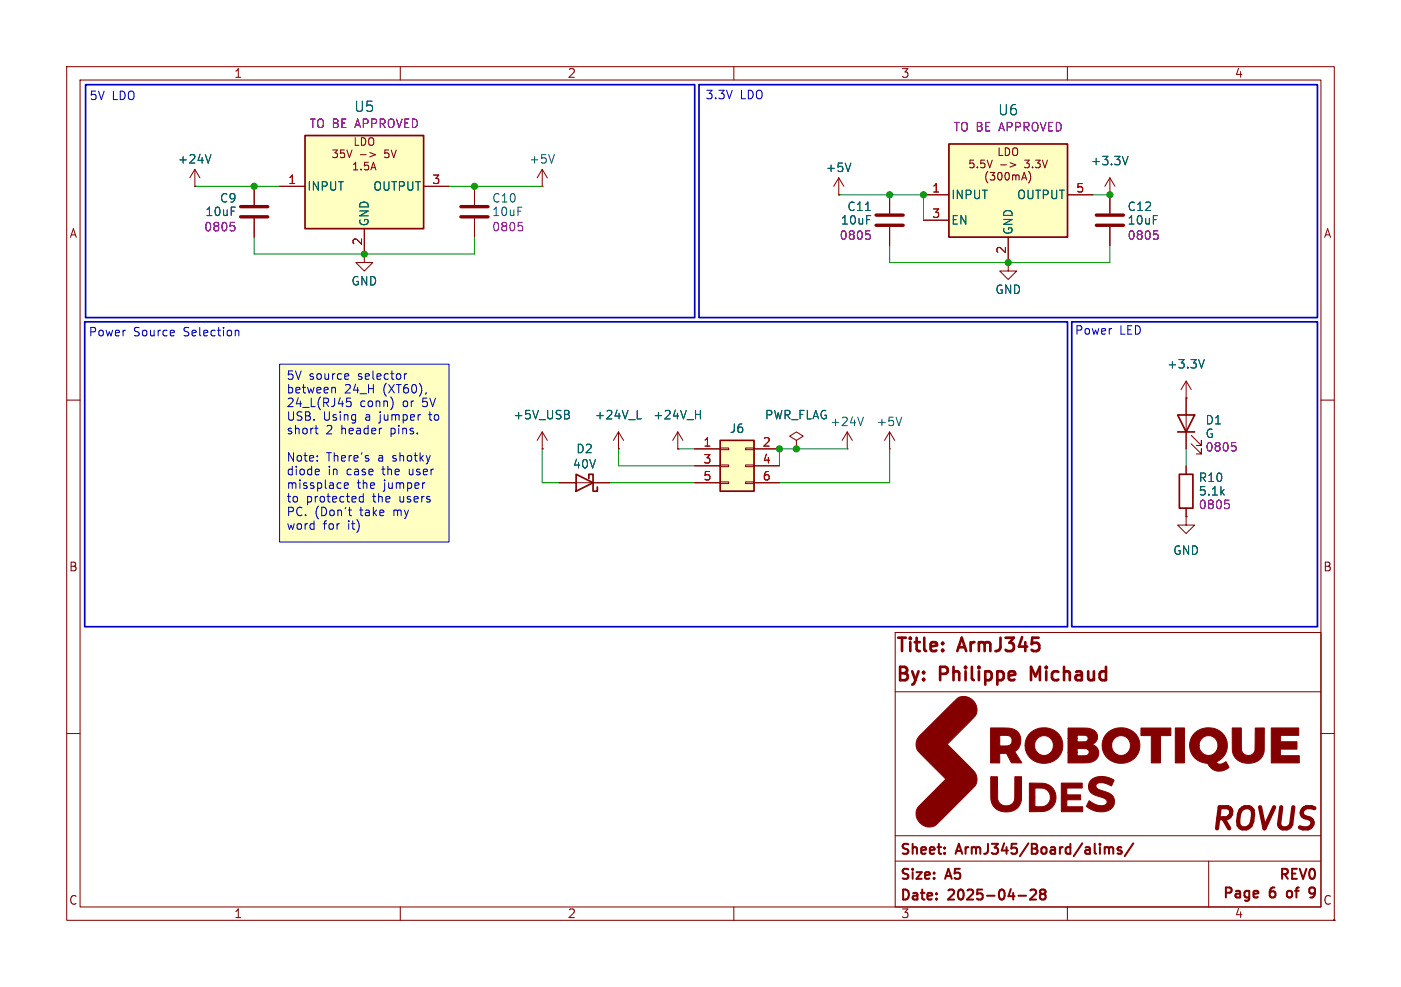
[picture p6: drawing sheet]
<svg xmlns="http://www.w3.org/2000/svg" width="210mm" height="148mm" viewBox="0 0 210 148" stroke-linecap="round" stroke-linejoin="round" font-family="sans-serif">
<g fill="none" stroke="#840000" stroke-width=".15">
<path d="M10 10h190v128h-190zM12 12h186v124h-186zM60 10v2M110 10v2M160 10v2M10 60h2M198 60h2M134.2 94.8h63.8v41.2h-63.8zM10 110h2M134.2 103.7h63.7M198 110h2M60 136v2"/>
<path d="M110 136v2M134.2 129.1h63.7M134.2 125.3h63.7M160 136v2M181.2 129.1v6.9"/>
</g>
<path d="M152.7 134.3h1.1M154.4 133.5l.3-.1 .5 .1a.41 .41 0 0 1 0 .5l-.8 .9h.9M156.2 134l-.3-.3v-.2l.3-.1 .4 .1 .1 .2v.2l-.3 .1M156.2 134l-.3 .3v.3l.3 .3 .4-.1 .1-.2v-.4l-.3-.2M156.2 134h.2M166.2 127.2l.2-.2 .4 .1 .1 .9M168.1 127.1l-.4-.1-.2 .2 .1 .3 .5 .1v.4h-.6M169.9 126.5l-1.3 1.9M196.8 134.5l-.4 .1M196.8 133.1l-.4 .1-.1 .2v.5l.2 .1h.3" fill="none" stroke="#840000" stroke-width=".3"/>
<g fill="none" stroke="#840000" stroke-width=".4">
<path d="M134.6 95.6h1.2M135.2 95.6v2M136.5 95.6l-.1 .1 .1 .1M136.5 95.6v.1v.1M136.5 95.6v.2M137.4 95.6v1.7M138.5 95.6v1.7M142.9 100v2M143.5 97.6l.7-2 .6 2M144.7 100l-.1 .1 .1 .1M144.7 100l.1 .1-.1 .1M144.7 100v.2"/>
<path d="M145.7 100v1.7M146.7 100l-.1 .1 .1 .1M146.7 100l.1 .1-.1 .1M146.7 100v.2M150 95.6v1.5M150.7 95.6h1.3l-.7 .8M153.2 95.5l-.5 1.5M155.7 95.6h-1l-.1 1M156.8 100l-.1 .1 .1 .1M156.8 100l.1 .1-.1 .1M156.8 100v.2M159.5 100v2"/>
<path d="M165.8 100v2M135.9 100.2l-.3-.2h-.7v2M142 100.2l-.3-.2h-.8v2M154.5 102v-2l.7 1.4 .7-1.4v2"/>
</g>
<g fill="#840000" stroke="#840000" stroke-width=".15">
<path d="M138 110.2l3.8-3.8a7.6 7.6 0 0 1 2.1-1.9 1.96 1.96 0 0 1 2.3 1.1 1.96 1.96 0 0 1-.6 2.4l-3.6 3.6 3.2 3.2a2.76 2.76 0 0 1 1.3 2.1 2.13 2.13 0 0 1-1 1.6l-4.5 4.5a1.95 1.95 0 0 1-2.7 .7 1.95 1.95 0 0 1-.6-2.8l4.1-4.1-2.3-2.2a8 8 0 0 1-2.1-2.5 1.93 1.93 0 0 1 .6-1.9z"/>
<path d="M148.5 116.5h1v3.4a1.32 1.32 0 0 0 1.6 1 1.32 1.32 0 0 0 1-1.6v-2.8h1v3.5a2.38 2.38 0 0 1-3.3 1.6 2.36 2.36 0 0 1-1.3-2.7z"/>
<path d="M163.6 117a2.98 2.98 0 0 1 3.4 0l-.4 .9-.9-.4-.5-.1a.58 .58 0 0 0-.7 .1 .58 .58 0 0 0-.1 .6l.3 .3 .9 .3a1.51 1.51 0 0 1 1.3 2.1 2.39 2.39 0 0 1-2.7 .8l-.7-.2-.7-.5 .5-.8a2.16 2.16 0 0 0 2.5 .5 .71 .71 0 0 0-.7-1l-.5-.2a1.47 1.47 0 0 1-1.2-2.3z"/>
<path d="M154.3 117.4h1.1a2.39 2.39 0 0 1 2.9 2.2 2.4 2.4 0 0 1-3 2.1h-1v-2.1h.8v1.4h.6a1.44 1.44 0 0 0 1.7-1.4 1.44 1.44 0 0 0-1.7-1.4h-.6v1.4h-.8z"/>
<path d="M159.1 117.4h3.1v.8h-2.3v1h2.1v.7h-2.1v1.1h2.4v.7h-3.2z"/>
<path d="M179.1 109.9a2.83 2.83 0 0 1 3.4-.5 2.83 2.83 0 0 1 1.4 3.2 3.6 3.6 0 0 1-1.6 1.7l.2 .2a1.04 1.04 0 0 0 1.3-.3l.3 .7a.22 .22 0 0 1 .1 .2 .22 .22 0 0 1-.2 .2 1.95 1.95 0 0 1-3-.8 2.7 2.7 0 0 1-2.7-2.7h1.4a1.45 1.45 0 0 0 2.1 1.3 1.45 1.45 0 0 0 .3-2.4 1.41 1.41 0 0 0-1.5-.3 1.41 1.41 0 0 0-.9 1.4h-1.4a2.46 2.46 0 0 1 .8-1.9z"/>
<path d="M154.5 109.9a2.92 2.92 0 0 1 4.8 1.6 2.82 2.82 0 0 1-2.7 3 2.82 2.82 0 0 1-2.9-2.7h1.4a1.45 1.45 0 0 0 1.9 1.4 1.45 1.45 0 0 0 .6-2.3 1.41 1.41 0 0 0-1.6-.5 1.41 1.41 0 0 0-.9 1.4h-1.4a2.48 2.48 0 0 1 .8-1.9z"/>
<path d="M166 109.9a2.84 2.84 0 0 1 3.4-.5 2.84 2.84 0 0 1 1.4 3.1 2.85 2.85 0 0 1-3.1 1.9 2.85 2.85 0 0 1-2.5-2.7h1.4a1.44 1.44 0 0 0 1.8 1.5 1.44 1.44 0 0 0 .9-2.1 1.41 1.41 0 0 0-1.6-.7 1.41 1.41 0 0 0-1.1 1.3h-1.4a2.41 2.41 0 0 1 .8-1.8z"/>
<path d="M184.7 109.2h1.4v2.4a1.26 1.26 0 0 0 1.4 1.6 1.23 1.23 0 0 0 .6-1.4l.1-2.6h1.3v2.6a2.33 2.33 0 0 1-3.1 2.6 2.39 2.39 0 0 1-1.7-2.9z"/>
<path d="M148.5 109.2h1.2a4 4 0 0 1 2.7 .4 1.96 1.96 0 0 1-.3 3.1l1.1 1.7h-1.6l-.7-1.4h-1v1.4h-1.4v-3.3h1.4v.8h.5a.92 .92 0 0 0 1.3-1 .92 .92 0 0 0-1.3-.6h-.5v.8h-1.4z"/>
<path d="M160.1 109.2h1.4a4 4 0 0 1 2.6 .4 1.16 1.16 0 0 1 .4 1.2 1.16 1.16 0 0 1-.8 .8 1.4 1.4 0 0 1 1 1.6 1.4 1.4 0 0 1-1.5 1.2h-3.1v-1.6h1.4v.5h1a.58 .58 0 0 0 .8-.5 .58 .58 0 0 0-.8-.5h-1v.5h-1.4v-2h1.4v.5l1.2-.1a.52 .52 0 0 0 .4-.6 .52 .52 0 0 0-.7-.3l-.9-.1v.6h-1.4z"/>
<path d="M171 109.2h4.5v1.1h-1.5v4.1h-1.4v-4.1h-1.6z"/>
<path d="M176.2 109.2h1.3v5.2h-1.3z"/>
<path d="M190.6 109.2h4.1v1.1h-2.8v.9h2.5v1.1h-2.5v1h2.9v1.1h-4.2z"/>
<circle cx="200" cy="138" r=".01"/>
</g>
<path d="M41.9 54.6h25.4v26.7h-25.4z" fill="#ffffc2"/>
<path d="M176.8 71.1h2v5.1h-2z" fill="none" stroke="#840000" stroke-width=".25"/>
<g fill="none" stroke="#840000" stroke-width=".15">
<path d="M29.2 27.9h.1M29.2 25.4l.8 1.3M29.2 25.4v2.5M29.2 25.4l-.8 1.3M38.1 27.9v2.8M38.1 32.8v2.8M125.7 29.2h.1M125.7 26.7l-.7 1.2M125.7 26.7v2.5M125.7 26.7l.8 1.2M133.3 29.2v2.8M133.3 34v2.8"/>
<path d="M151.1 39.4v1.2h1.3l-1.3 1.3-1.2-1.3h1.2M151.1 39.4h.1M166.4 29.2v2.8M166.4 34v2.8M177.8 69.9v1.2M177.8 76.2v1.3"/>
</g>
<path d="M34.5 33.3h.6M35 33.8l.2 .3v.3l-.2 .2M129.8 34.6h.6M130.2 35.1l.3 .2v.3l-.3 .3M173 34.6h.6M173.4 35.1l.2 .2v.3l-.2 .3M183.6 75h.6M184 75.5l.3 .2v.3l-.3 .3" fill="none" stroke="#840084" stroke-width=".15"/>
<path d="M36.1 32.5h4M36.1 31h4M131.3 33.8h4.1M131.3 32.3h4.1M164.3 33.8h4.1M164.3 32.3h4.1" fill="none" stroke="#840000" stroke-width=".51"/>
<path d="M31.6 23.2l-.4 1.3M127.5 24.5l-.4 1.2M129.7 31.6h.8" fill="none" stroke="#006464" stroke-width=".15"/>
<path d="M142.2 21.6h17.8v14h-17.8z" fill="#ffffc2"/>
<path d="M142.2 21.6h17.8v14h-17.8z" fill="none" stroke="#840000" stroke-width=".25"/>
<g fill="none" stroke="#840000" stroke-width=".15">
<path d="M71.1 27.9v2.8M71.1 32.8v2.8M81.3 27.9h.1M81.3 25.4l-.8 1.3M81.3 25.4v2.5M81.3 25.4l.7 1.3M138.4 29.2h3.8M138.4 33h3.8M146 24h-.6v.6l.1-.1h.4l.1 .2v.4l-.2 .1-.4-.1M146.5 25.1v.1M147 25.1l.4 .1M147.6 24h-.6v.6l.4-.1"/>
<path d="M147.9 25.9a1.33 1.33 0 0 0 .2 1.5M148 24l.4 1.2 .3-1.2M149.1 25.9l-.4 .4 .4 .1v.5l-.2 .1-.5-.1M149.7 25.9h.1a.61 .61 0 0 1 .4 .5 .61 .61 0 0 1-.4 .6l-.1-.1-.1-.3 .1-.6M149.8 22.2v1.1h.5M150 24.7h.9M150.7 22.2a.58 .58 0 0 1 .7 .5 .58 .58 0 0 1-.7 .6zM150.7 26l.2-.1a.61 .61 0 0 1 .4 .5 .61 .61 0 0 1-.4 .6l-.2-.1-.1-.3zM151.1 35.6v3.8M151.4 24.4l.9 .3-.9 .4M151.8 26.2v.8M151.8 26.3l.3-.1 .2 .2"/>
<path d="M151.8 22.3a.38 .38 0 0 1 .5-.1 .38 .38 0 0 1 .2 .4v.3a.38 .38 0 0 1-.3 .4 .38 .38 0 0 1-.4-.4zM152.3 26.4l.1-.2 .3 .1 .1 .7M152.3 26.4v.6M153.1 27l.4-1.1 .4 1.1M153.3 26.7h.5M153.6 24h.7l-.4 .5 .3 .1v.5l-.1 .1-.5-.1M154.2 25.7a1.31 1.31 0 0 1 0 1.7M154.8 25.1v.1M155.2 24h.7l-.4 .5 .4 .1v.5l-.2 .1-.5-.1M156.2 24l.4 1.2 .4-1.2M160 29.2h3.8M166.4 29.2h.1"/>
<path d="M166.4 26.7l-.8 1.2M166.4 26.7v2.5M166.4 26.7l.7 1.2M177.8 59.7h.1M177.8 57.2l-.8 1.2M177.8 57.2v2.5M177.8 57.2l.8 1.2M119.4 66l1-.6-1-.6-1 .6 1 .6v1.3M119.4 67.3h.1M127 67.3h.1M127 64.8l.8 1.2M127 64.8v2.5"/>
<path d="M127 64.8l-.8 1.2M133.3 67.3h.1M133.3 64.8l-.7 1.2M133.3 64.8v2.5M133.3 64.8l.8 1.2M177.8 77.5v1.2h1.3l-1.3 1.3-1.3-1.3h1.3M177.8 77.5h.1"/>
</g>
<path d="M83.1 23.2l-.4 1.3M169.1 23.4l-.4 1.3M180.5 53.9l-.4 1.3M129.4 62.6l-.4 1.2M135.2 62.6l-.5 1.2" fill="none" stroke="#006464" stroke-width=".15"/>
<path d="M69.1 32.5h4.1M69.1 31h4.1" fill="none" stroke="#840000" stroke-width=".51"/>
<path d="M77.7 33.3h.6M78.1 33.8l.3 .3v.3l-.3 .2" fill="none" stroke="#840084" stroke-width=".15"/>
<path d="M45.7 20.3h17.8v14h-17.8z" fill="#ffffc2"/>
<path d="M45.7 20.3h17.8v14h-17.8z" fill="none" stroke="#840000" stroke-width=".25"/>
<g fill="none" stroke="#840000" stroke-width=".15">
<path d="M41.9 27.9h3.8M49.9 22.5h.7l-.4 .4 .3 .1v.5l-.1 .1-.5-.1M51.6 22.5h-.5l-.1 .5 .2-.1 .4 .1 .1 .1-.1 .4-.1 .1-.5-.1M52 22.5l.4 1.1 .4-1.1M53 25.5h.6M53 24.7l.3-.4v1.2M53.2 20.7v1.1h.6M54 23.2h.9M54.1 25.4v.1M54.2 20.7a.58 .58 0 0 1 .6 .5 .58 .58 0 0 1-.6 .6zM54.6 38.1v1.3h1.3l-1.3 1.2-1.3-1.2h1.3M54.6 38.1h.1"/>
<path d="M54.6 34.3v3.8M55.2 24.3h-.5l-.1 .6 .2-.1h.4l.1 .2-.1 .4-.2 .1-.4-.1M55.3 20.8a.38 .38 0 0 1 .5-.1 .38 .38 0 0 1 .2 .3v.4a.38 .38 0 0 1-.4 .4 .38 .38 0 0 1-.3-.4zM55.4 22.9l.9 .3-.9 .3M55.6 25.5l.4-1.2 .4 1.2M55.7 25.1h.5M58.3 22.5h-.6v.5l.1-.1 .4 .1 .1 .1v.4l-.2 .1-.4-.1M58.6 22.5l.4 1.1 .4-1.1M63.5 27.9h3.8M81.3 67.3h.1M81.3 64.8l-.8 1.2M81.3 64.8v2.5"/>
<path d="M81.3 64.8l.7 1.2"/>
</g>
<path d="M85.1 62.1a.34 .34 0 0 1 .3 .4 .34 .34 0 0 1-.3 .3M85.2 61.6l.1 .2-.1 .3" fill="none" stroke="#006464" stroke-width=".15"/>
<path d="M107.9 66h5.1v7.7h-5.1z" fill="#ffffc2"/>
<g fill="none" stroke="#840000" stroke-width=".15">
<path d="M29.2 27.9h.1M38.1 27.9v2.8M38.1 32.8v2.8M41.9 27.9h3.8M54.6 38.1h.1M54.6 34.3v3.8M63.5 27.9h3.8M125.7 29.2h.1M133.3 29.2v2.8M133.3 34v2.8M138.4 29.2h3.8M138.4 33h3.8"/>
<path d="M151.1 39.4h.1M151.1 35.6v3.8M160 29.2h3.8M166.4 29.2h.1M166.4 29.2v2.8M166.4 34v2.8M177.8 59.7h.1M177.8 59.7v7.6M81.3 67.3h.1M83.8 72.4h7.6M92.7 67.3h.1M92.7 64.8l.8 1.2"/>
<path d="M92.7 64.8v2.5M92.7 64.8l-.8 1.2M101.6 67.3h.1M101.6 64.8l-.8 1.2M101.6 64.8v2.5M101.6 64.8l.8 1.2M104.1 67.3h3.8M104.1 69.9h3.8M104.1 72.4h3.8M107.9 72.3h1.3v.2h-1.3zM107.9 69.7h1.3v.3h-1.3zM107.9 67.2h1.3v.2h-1.3z"/>
<path d="M111.8 72.3h1.2v.2h-1.2zM111.8 69.7h1.2v.3h-1.2zM111.8 67.2h1.2v.2h-1.2zM113 67.3h3.8M113 69.9h3.8M113 72.4h3.8M119.4 67.3h.1M177.8 77.5h.1M177.8 69.9v1.2M177.8 76.2v1.3M178.6 66.5l1.5 1.6v-.8v.8h-.8M178.6 65.3l1.5 1.5v-.8v.8h-.8"/>
</g>
<path d="M86.4 71.1l2.5 1.3-2.5 1.3zM88.3 71.8v-.7h.6v2.6h.6v-.7M107.9 66h5.1v7.7h-5.1zM176.5 62.2h2.6l-1.3 2.6zM176.5 64.8h2.6" fill="none" stroke="#840000" stroke-width=".25"/>
<path d="M31.6 23.2l-.4 1.3M127.5 24.5l-.4 1.2M129.7 31.6h.8M169.1 23.4l-.4 1.3M180.5 53.9l-.4 1.3M85.1 62.1a.34 .34 0 0 1 .3 .4 .34 .34 0 0 1-.3 .3M85.2 61.6l.1 .2-.1 .3M95.5 62.8h.6M104.3 62.1h.7M105 61.5v1.3" fill="none" stroke="#006464" stroke-width=".15"/>
<path d="M34.5 33.3h.6M35 33.8l.2 .3v.3l-.2 .2M129.8 34.6h.6M130.2 35.1l.3 .2v.3l-.3 .3M173 34.6h.6M173.4 35.1l.2 .2v.3l-.2 .3M183.6 75h.6M184 75.5l.3 .2v.3l-.3 .3M184.6 66.4h.6M185.1 66.8l.2 .3v.3l-.2 .2" fill="none" stroke="#840084" stroke-width=".15"/>
<g fill="none" stroke="#0000c2" stroke-width=".15">
<path d="M35.3 49.6h.4l.1 .8M41.9 54.6h25.4v26.7h-25.4zM49.9 58.1h.3l.1 .2v.6M52.1 56l.2 .3-.6 .2M52.2 56.8l-.1 .1M60.6 56v.9M61 56l-.3 .1-.1 .2M47.2 64.2h.5M47.4 63.8v1.1l.3 .2M47.6 69v.2M47.6 68.4v.1M47.7 70.4l.2 .3-.6 .1"/>
<path d="M47.8 71.1l-.1 .1M51.6 72.8l.6-.1v-.2l-.4-.1-.2 .2 .1 .6h.5M52 60.2h.4l.2 .2-.1 .5h-.5M52.4 77.1l.3 .2M54.5 74v1.3M54.5 74.5l-.4-.1-.3 .3v.3l.2 .2h.5M58.9 60.1v.8M63.6 72.4h.1"/>
</g>
<path d="M12.8 12.7h91.3v34.9h-91.3zM104.8 12.7h92.7v34.9h-92.7zM12.7 48.3h147.3v45.7h-147.3zM160.7 48.3h36.8v45.7h-36.8z" fill="none" stroke="#0000c2" stroke-width=".25"/>
<g fill="none" stroke="#009600" stroke-width=".15">
<path d="M29.2 27.9h12.7M38.1 35.6v2.5h33v-2.5M67.3 27.9h14M125.7 29.2h12.7v3.8M133.3 36.8v2.6h33.1v-2.6M163.8 29.2h2.6M81.3 67.3v5.1h2.5M91.4 72.4h12.7M92.7 67.3v2.6h11.4M101.6 67.3h2.5M127 67.3h-10.2v2.6M133.3 67.3v5.1h-16.5"/>
<path d="M177.8 67.3v2.6"/>
</g>
<g fill="#009600" stroke="#009600" stroke-width=".15">
<circle cx="38.1" cy="27.9" r=".46"/>
<circle cx="71.1" cy="27.9" r=".46"/>
<circle cx="54.6" cy="38.1" r=".46"/>
<circle cx="166.4" cy="29.2" r=".46"/>
<circle cx="151.1" cy="39.4" r=".46"/>
<circle cx="138.4" cy="29.2" r=".46"/>
<circle cx="133.3" cy="29.2" r=".46"/>
<circle cx="119.4" cy="67.3" r=".46"/>
<circle cx="116.8" cy="67.3" r=".46"/>
</g>
<text font-size="4.4" fill="#840000" x="180.8" y="125.3">ROVUS</text>
<g font-size="2.8" fill="#840000">
<text x="134.2" y="98.8">Title:</text>
<text x="143.8" y="98.8">ArmJ345</text>
<text x="134.2" y="103.1">By:</text>
<text x="141" y="103.1">Philippe</text>
<text x="155.4" y="103.1">Michaud</text>
</g>
<g font-size="2.1" fill="#006464">
<text x="53" y="17">U5</text>
<text x="149.5" y="17.5">U6</text>
</g>
<g font-size="2.1" fill="#840000">
<text x="134.8" y="128.6">Sheet:</text>
<text x="143.5" y="128.6">ArmJ345/Board/alims/</text>
<text x="134.8" y="132.3">Size:</text>
<text x="134.8" y="135.4">Date:</text>
<text x="141.9" y="132.3">A5</text>
<text x="142.3" y="135.4">2025-04-28</text>
<text x="183" y="135.1">Page</text>
<text x="190.2" y="135.1">6</text>
<text x="191.4" y="132.3">REV0</text>
<text x="193.4" y="135.1">of</text>
<text x="197.4" y="135.1">9</text>
</g>
<g font-size="1.8" fill="#840000">
<text x="35" y="11.9">1</text>
<text x="85" y="11.9">2</text>
<text x="135" y="11.9">3</text>
<text x="185" y="11.9">4</text>
<text x="10.3" y="35.9">A</text>
<text x="198.4" y="35.9">A</text>
<text x="10.3" y="85.9">B</text>
<text x="198.3" y="85.9">B</text>
<text x="10.3" y="135.9">C</text>
<text x="35" y="137.9">1</text>
<text x="85" y="137.9">2</text>
<text x="135" y="137.9">3</text>
<text x="185" y="137.9">4</text>
<text x="198.3" y="135.9">C</text>
</g>
<g font-size="1.8" fill="#0000c2">
<text x="13.3" y="15.2">5V</text>
<text x="16.8" y="15.2">LDO</text>
<text x="105.7" y="15.1">3.3V</text>
<text x="110.9" y="15.1">LDO</text>
<text x="13.2" y="50.7">Power</text>
<text x="20" y="50.7">Source</text>
<text x="27.6" y="50.7">Selection</text>
<text x="161" y="50.4">Power</text>
<text x="167.8" y="50.4">LED</text>
<text x="42.9" y="57.3">5V</text>
<text x="42.9" y="59.3">between</text>
<text x="46.3" y="57.3">source</text>
<text x="51.7" y="59.3">24_H</text>
<text x="53.8" y="57.3">selector</text>
<text x="57.5" y="59.3">(XT60),</text>
<text x="42.9" y="61.4">24_L(RJ45</text>
<text x="42.9" y="63.4">USB.</text>
<text x="42.9" y="65.5">short</text>
<text x="48.4" y="63.4">Using</text>
<text x="48.9" y="65.5">2</text>
<text x="51.3" y="65.5">header</text>
<text x="54" y="61.4">conn)</text>
<text x="54.9" y="63.4">a</text>
<text x="57.2" y="63.4">jumper</text>
<text x="58.8" y="65.5">pins.</text>
<text x="60.5" y="61.4">or</text>
<text x="63.6" y="61.4">5V</text>
<text x="64.8" y="63.4">to</text>
<text x="42.9" y="69.6">Note:</text>
<text x="42.9" y="71.6">diode</text>
<text x="48.9" y="69.6">There's</text>
<text x="49.2" y="71.6">in</text>
<text x="52.1" y="71.6">case</text>
<text x="56.8" y="69.6">a</text>
<text x="57.6" y="71.6">the</text>
<text x="59.1" y="69.6">shotky</text>
<text x="61.8" y="71.6">user</text>
<text x="42.9" y="73.6">missplace</text>
<text x="42.9" y="75.7">to</text>
<text x="42.9" y="77.7">PC.</text>
<text x="45.9" y="75.7">protected</text>
<text x="47.2" y="77.7">(Don't</text>
<text x="53.5" y="73.6">the</text>
<text x="54.1" y="77.7">take</text>
<text x="56" y="75.7">the</text>
<text x="57.7" y="73.6">jumper</text>
<text x="59.3" y="77.7">my</text>
<text x="60.2" y="75.7">users</text>
<text x="42.9" y="79.8">word</text>
<text x="48.4" y="79.8">for</text>
<text x="52.3" y="79.8">it)</text>
</g>
<g font-size="1.8" fill="#840084">
<text x="46.3" y="19.4">TO BE APPROVED</text>
<text x="142.8" y="19.9">TO BE APPROVED</text>
<text x="30.5" y="34.9">0805</text>
<text x="73.7" y="34.9">0805</text>
<text x="125.8" y="36.2">0805</text>
<text x="168.9" y="36.2">0805</text>
<text x="180.6" y="65.9">G</text>
<text x="180.6" y="67.9">0805</text>
<text x="179.6" y="74.5">5.1k</text>
<text x="179.6" y="76.6">0805</text>
</g>
<g font-size="1.8" fill="#006464">
<text x="26.6" y="24.7">+24V</text>
<text x="46" y="28.8">INPUT</text>
<text x="55.8" y="28.8">OUTPUT</text>
<text x="79.2" y="24.7">+5V</text>
<text x="123.7" y="26">+5V</text>
<text x="163.4" y="25">+3.3V</text>
<text x="30.7" y="32.6">10uF</text>
<text x="32.9" y="30.6">C9</text>
<text x="55.5" y="34" transform="rotate(-90 55.5 34)">GND</text>
<text x="73.7" y="30.6">C10</text>
<text x="73.7" y="32.6">10uF</text>
<text x="125.9" y="33.9">10uF</text>
<text x="126.9" y="31.9">C11</text>
<text x="142.5" y="30.1">INPUT</text>
<text x="142.5" y="33.9">EN</text>
<text x="152" y="35.3" transform="rotate(-90 152 35.3)">GND</text>
<text x="152.4" y="30.1">OUTPUT</text>
<text x="168.9" y="31.9">C12</text>
<text x="168.9" y="33.9">10uF</text>
<text x="52.6" y="43">GND</text>
<text x="149.1" y="44.3">GND</text>
<text x="174.9" y="55.5">+3.3V</text>
<text x="76.9" y="63.1">+5V_USB</text>
<text x="89.1" y="63.1">+24V_L</text>
<text x="97.8" y="63.1">+24V_H</text>
<text x="109.3" y="65.1">J6</text>
<text x="114.6" y="63.1">PWR_FLAG</text>
<text x="124.4" y="64.1">+24V</text>
<text x="131.3" y="64.1">+5V</text>
<text x="180.6" y="63.9">D1</text>
<text x="85.8" y="70.5">40V</text>
<text x="86.3" y="68.2">D2</text>
<text x="179.6" y="72.5">R10</text>
<text x="175.8" y="83.4">GND</text>
</g>
<g font-size="1.8" fill="#a90000">
<text x="43.1" y="27.7">1</text>
<text x="64.7" y="27.7">3</text>
<text x="139.6" y="29">1</text>
<text x="161.2" y="29">5</text>
<text x="139.6" y="32.8">3</text>
<text x="54.4" y="36.9" transform="rotate(-90 54.4 36.9)">2</text>
<text x="150.9" y="38.2" transform="rotate(-90 150.9 38.2)">2</text>
<text x="105.3" y="67.1">1</text>
<text x="105.3" y="69.6">3</text>
<text x="114.2" y="67.1">2</text>
<text x="114.2" y="69.6">4</text>
<text x="105.3" y="72.1">5</text>
<text x="114.2" y="72.1">6</text>
</g>
<text font-size="1.6" fill="#840000" x="147.8" y="25.4">-&gt;</text>
</svg>
